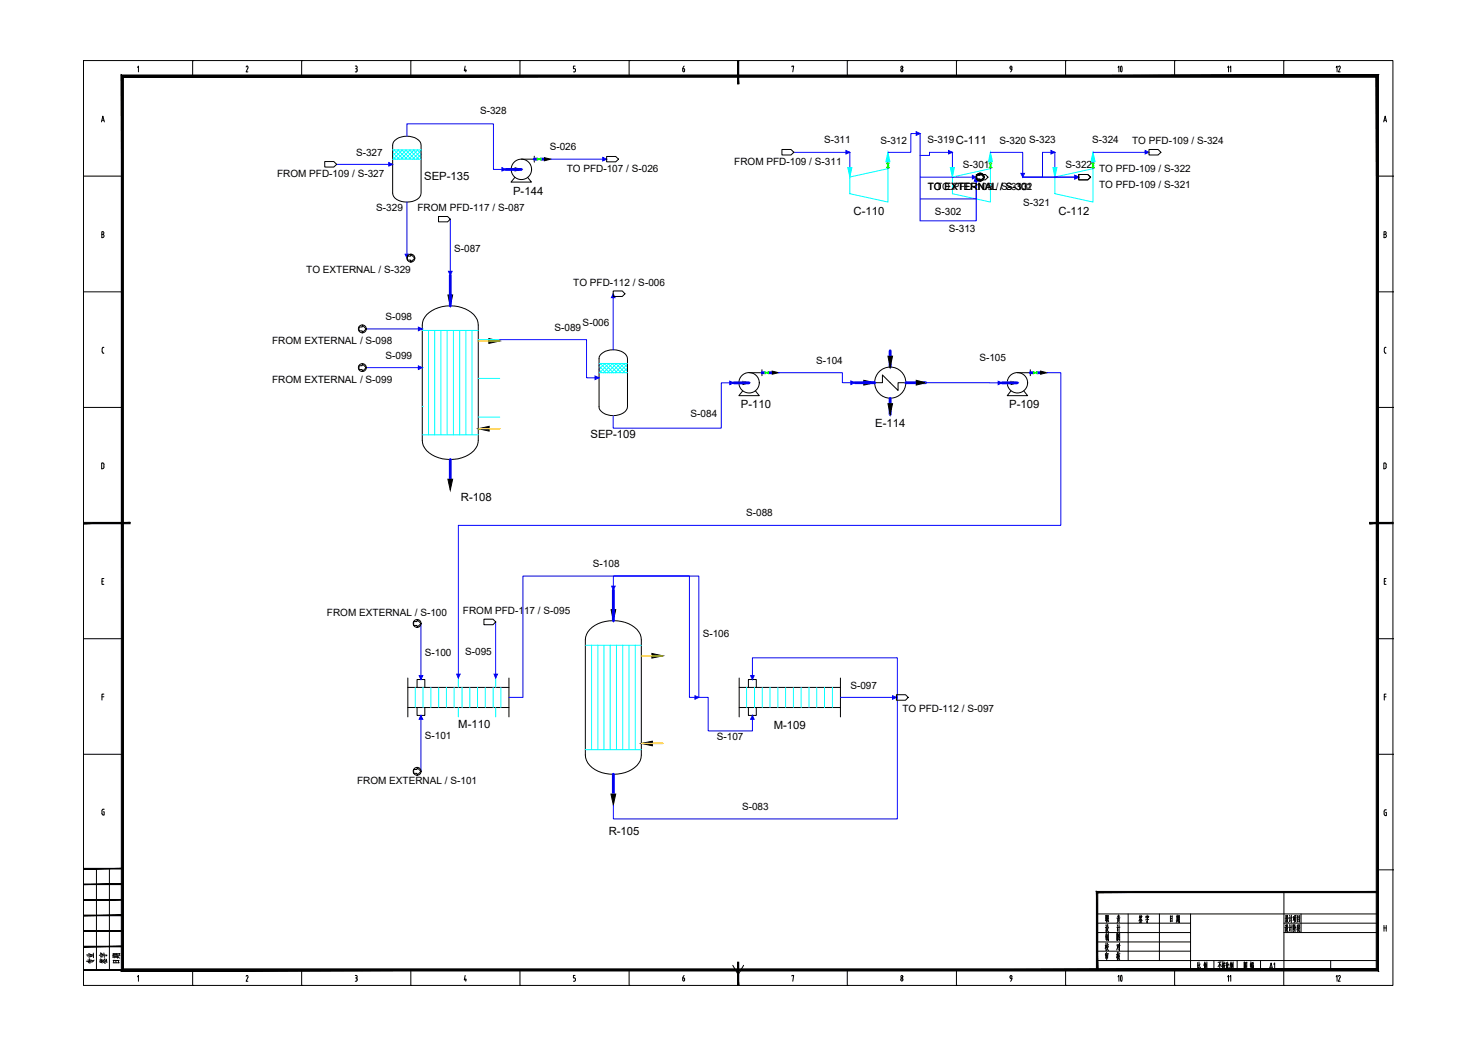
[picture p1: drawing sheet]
<svg xmlns="http://www.w3.org/2000/svg" width="420mm" height="297mm" viewBox="0 0 420 297" stroke-linecap="round" stroke-linejoin="round" font-family="sans-serif">
<g fill="none" stroke="#000" stroke-width=".28">
<path d="M23.7 17.2h372.3v262.9h-372.3zM39.1 19.2l.3-.4v1.6M54.8 17.2h.1M54.8 17.2v4.5M70 19l.4-.2 .1 .5M70.5 19.4l-.5 1h.5M85.8 17.2h.1M85.8 17.2v4.5M101 18.8l.5 .2v.3l-.2 .2 .2 .4M101.1 19.5h.1M101.5 19.9v.2M116.8 17.2h.1"/>
<path d="M116.8 17.2v4.5M132.2 18.8l-.2 1.3h.6M132.4 19.7v.7M147.8 17.2h.1M147.8 17.2v4.5M163.3 19.5l.3 .4M163.5 18.8h-.5v.7h.3M163.6 19.9v.2M178.8 17.2h.1M178.8 17.2v4.5M194.3 19.5h-.2v.6M194.4 19.5l.2 .4"/>
<path d="M194.5 18.8l-.4 .7M194.6 19.9v.2M209.8 17.2h.1M225.1 19v-.2h.5l-.2 1.6M240.9 17.2h.1M240.9 17.2v4.5M256.1 19.9l.3-.4 .3 .4M256.1 19.9v.2M256.7 19.9v.2M271.9 17.2h.1M271.9 17.2v4.5M287.1 19.1l.3-.3 .3 .3"/>
<path d="M287.1 19.2l.2 .4 .3 .1v-.5M287.6 19.6l-.3 .8M302.9 17.2h.1M302.9 17.2v4.5M333.9 17.2h.1M333.9 17.2v4.5M364.9 17.2h.1M364.9 17.2v4.5M28.9 34.7l.3-1.7 .5 1.7M29 34.2h.5M101.5 20.1l-.1 .3h-.4M163.6 20.1l-.1 .3h-.5"/>
<path d="M194.1 20.1l.3 .3 .2-.3M256.1 20.1l.3 .3 .3-.3M393.3 34.7l.5-1.7 .4 1.7M393.5 34.2h.5M23.7 50.1h11.1M391.5 50.1h4.5M396 50.1h.1M28.9 66.6h.3M29.2 65.9h-.3v1.6h.3M29.3 65.9l.2 .3-.2 .4 .3 .5-.3 .4M393.4 65.9l.6 .1v.4l-.2 .2 .3 .5-.1 .3-.6 .1zM393.4 66.6h.4"/>
<path d="M23.7 83h11.1M29 99.1v.9M29.1 100l.2 .4M29.5 98.7l-.3 .1-.1 .3M391.5 83h4.5M393.5 99.1v.9M393.6 100l.2 .4M393.8 98.7h.2M393.8 98.7l-.2 .4M396 83h.1M23.7 115.8h11.1M29.3 100.4h.2"/>
<path d="M391.5 115.8h4.5M393.8 100.4h.2M396 115.8h.1M29.2 133.2l.3-.2v-1.2l-.6-.2v1.7h.3M394 132.1v.6M394.1 132.7l-.4 .5M394.1 132.1l-.2-.4-.5-.1v1.7h.3M396 148.7h.1M29 165.2h.4M29.5 164.5h-.5v1.6h.5M393.5 165.2h.4M394 164.5h-.5v1.6h.5"/>
<path d="M23.7 181.6h11.1M29 198.1h.5M29.5 197.3h-.5v1.7M391.5 181.6h4.5M393.5 198.1h.5M394 197.3h-.5v1.7M396 181.6h.1M23.7 214.4h11.1M391.5 214.4h4.5M396 214.4h.1M29.4 230.7h.2v1h-.3M29.6 230l-.6 .2v1.2l.3 .2"/>
<path d="M393.5 230.7v.7M393.9 230.9h.2v.9l-.5-.1-.1-.3M394.1 230.2l-.5 .1-.1 .3M27.4 246.9v28.8M31.1 246.9v28.8M311.9 259.8h79.6M320.7 259.8v13.2M329.6 259.8v13.2M338.4 259.8v15.9M365 253.6v22.1M369.9 259.8v5.3M391.5 247.3h4.5"/>
<path d="M396 247.3h.1M39.1 277.7l.3-.4v1.6M54.8 275.7v4.4M70 277.5l.2-.2 .3 .2-.5 1.4h.5M85.8 275.7v4.4M101 277.3l.5 .1v.4l-.2 .2M101 278.9h.2M101.1 278h.1M101.3 278l.2 .3M101.5 278.4v.1M101.5 278.5l-.2 .4M116.8 275.7v4.4"/>
<path d="M132.2 277.3l-.2 1.2h.6M132.4 278.2v.7M147.8 275.7v4.4M163 278.9h.3M163.5 277.3h-.5v.7h.5l.1 .3M163.6 278.4v.1M163.6 278.5l-.3 .4M178.8 275.7v4.4M194.5 277.3l-.4 .7M194.6 278.4v.1M194.6 278.3l-.1-.3h-.4l.1 .8h.3l.1-.3M208.3 274.4l1.5 2.6 1.6-2.6"/>
<path d="M225.1 277.4v-.1h.5l-.2 1.6M240.9 275.7v4.4M256.2 278a.36 .36 0 0 1 .5 .4 .36 .36 0 0 1-.6 .3zM271.9 275.7v4.4M287.1 277.6l.3-.3 .3 .3M287.1 277.7l.3 .5M287.4 278.2h.2M287.6 277.7v.8l-.3 .4M302.9 275.7v4.4M311.9 273h79.6M311.9 262.4h26.5M311.9 265.1h26.5"/>
<path d="M311.9 267.7h26.5M311.9 270.4h26.5M324 261.6l.1 .4M324.1 260.1l-.2 .9M324.1 260.5v.4M324.2 261.6l.1 .3M324.2 260.8l.5 .8M324.3 260.5h-.3M324.4 261.3l-.4 .1M324.5 260.2l-.7 1.6M324.5 260.5v.4M324.5 261.6l-.2 .5"/>
<path d="M324.6 262.1l-.7 .1M324.7 260.5h-.3M325.8 260.4l-.1 .5M326.1 260.1l.1 .3M326.1 261.1v1.2l-.2-.3M326.3 260.8l-.4 .1M326.3 260.7l-.1 .5M326.5 260.4v.4M326.5 260.5h-.7M326.5 261.4l-.8 .1M332.7 260.3v1.7M333.1 261.1h-.4"/>
<path d="M333.2 260.4l-.5 .1M333.2 261.8l-.5 .1M333.2 260.3v1.7M333.9 275.7v4.4M334.6 260.1v1.4M334.6 261.6l-.2 .6M334.7 261.6l.1 .4M334.8 260.8l-.2 .1M334.8 261.1l-.2 .1M334.8 260.1v1.3M334.9 260.5l-.5 .1M334.9 261.4l-.5 .2"/>
<path d="M335.1 260.3v1.1M335.2 261.3l-.3 .9M335.2 260.8h-.1M335.3 260.3v1.9l-.2-.1M335.3 260.3l-.2 .1M340.5 273.6v1.7M340.8 275l-.4 .4M340.8 274.3l-.3 .1M340.9 273.5v1.7l.1 .2h.2v-.5M341.2 274l-.3 .6M342.4 273.8v1.7M342.5 273.4l-.3 1"/>
<path d="M342.6 274.2l.2-.1-.3 1.2M342.6 274.5l.1 .3M342.7 273.8l-.2 .9M342.8 273.7l-.3 .1M342.9 274v.9M343.1 273.4v2.1l-.2-.3M345.1 273v2.7M346.7 273.9v1.5M346.8 273.5l-.6 1.3M346.9 274.1l.3 .6M347.2 273.4l-.9 .1M347.6 273.3v2.2l-.2-.3"/>
<path d="M347.7 274.3l-.3 .4M347.7 274l-.3 .1M347.8 273.7v.5M347.9 273.4l.2 .3M348 274l-.2 .9 .4 .5M348.1 274.5l-.4 1M348.2 273.8l-.4 .1M348.3 273.7l-.1 .4M348.3 274.4l-.6 .2M348.6 273.6v1.6M348.9 274.3l-.3 .1M348.9 275l-.3 .4"/>
<path d="M349 273.5v1.7l.2 .2h.2v-.5M349.3 274l-.3 .6M349.9 273.8v1.7M350 273.4l-.3 1M350 274.4l.1 .3M350 274.2l.3-.1-.3 1.2M350.1 273.8l-.2 .9M350.3 273.7l-.3 .1M350.4 273.9v1M350.5 273.4v2.1l-.1-.3M351.7 273v2.7M353.7 275.4v-1.9v2"/>
<path d="M353.7 275.3l.7 .1M354 274.2l.4 .4M354 274.9l.1 .3M354 274.6l.1 .3M354.1 273.8l-.3 .5M354.2 274h-.2M354.3 273.9l-.5 .9M354.4 273.5v1.9M354.4 273.6l-.7 .1M355.5 273.9v.9M355.6 273.4v2.1M355.8 273.9l-.1 .9v-.2"/>
<path d="M355.8 274l-.3 .1M355.8 274.5v1M355.9 273.8v.6M356.1 274.6v.8M356.3 275h-.4M356.3 273.9h-.4M356.3 273.8l-.1 .5M356.3 274.3h-.4M356.3 274.5l-.5 .1M356.3 275.4h-.5M356.3 273.5l-.5 .1M356.3 274.4v1"/>
<path d="M364.9 275.7v4.4M365 262.4h26.5M365 265.1h26.5M365.4 262.9l.1 .4M365.4 260.3l.2 .3M365.5 263.5v1M365.5 263.6h-.3M365.5 260.9l-.2 .1M365.5 260.8v1.1M365.7 264.2l-.3 .5M365.7 264l.5 .9M365.7 261.6l-.3 .5"/>
<path d="M365.7 263.3l-.1 .5M365.7 262.8v.5M365.8 260.2l-.1 1M365.8 261.4l.5 .8M366 262.8v.7l.2 .1M366 262.9l-.3 .1M366 260.2l.1 .7h.2M366 260.3h-.2M366 263.8h-.3M366 263.7l-.5 1.2M366.1 261.1l-.4 .1M366.1 261.1l-.5 1.1"/>
<path d="M366.5 260.9l.2-.1-.1 1.1M366.6 262.8l.1 .4M366.6 260.2l.1 .3M366.6 263.5l-.2 .1M366.6 263.5v1.1M366.7 264.2l-.1 .5M366.8 261.5l-.2 .5M367 262.8v2.1M367.1 260.1v2.1M367.3 263.5l-.5 .1M367.4 260.8l-.6 .2M367.6 263l.2-.1-.1 1.3v-.2"/>
<path d="M367.6 262.8v2M367.7 260.6v.9M367.9 260.5l-.3 .1M368 263.6l-.3 1.3M368 260.6v1.1M368 261.3l-.4 .3M368 263l.5 .8M368.1 262.7l-.3 1.1M368.2 263.6v1.3M368.2 260.9l-.3 1.4M368.2 260.3v.4M368.2 261.7l.3 .5"/>
<path d="M368.4 260.7h-.4M368.4 260.6v1.1M368.5 260.2l-.5 .1M368.8 263v1.8M368.9 260.2v1.9M369 263.7l-.2 .1M369 263.3l-.2 .1M369 264l-.3 .2M369 262.8l-.2 .3M369.1 264l.5 .8M369.2 262.8l-.1 1M369.2 263l.2-.1v.6"/>
<path d="M369.4 263.5l.1 .1M369.4 261.3l-.5 .1M369.4 260.8l-.5 .1M369.4 263.8l-.4 1.1M369.4 261.8l-.5 .1M369.4 263.8l-.3 .1M369.5 260.3l-.6 .2M369.5 260.3l-.1 1.8M378.3 273v2.7M393.4 263v1.7M393.4 263.8h.7M394.1 263v1.7"/>
<path d="M54.8 280.1h.1M85.8 280.1h.1M116.8 280.1h.1M147.8 280.1h.1M178.8 280.1h.1M209.8 280.1h.1M240.9 280.1h.1M271.9 280.1h.1M302.9 280.1h.1M333.9 280.1h.1M364.9 280.1h.1"/>
<circle cx="256.3" cy="19.1" r=".32"/>
<circle cx="256.3" cy="277.6" r=".32"/>
</g>
<g fill="#000" stroke="#000" stroke-width=".28">
<path d="M209.7 17.2l.3 6.7v-6.7zM209.7 17.2l.3 6.7h-.3z"/>
<path d="M34.5 21.3l.6 254.1v-253.4zM34.5 21.3l.6 254.1-.6 .6zM35.1 275.4l-.6 .6 356.7-.6zM34.5 276l356.7-.6 .7 .6zM391.2 22v253.4l.7 .6zM391.2 22l.7-.7v254.7zM35.1 22h356.1l.7-.7zM34.5 21.3h357.4l-356.8 .7z"/>
<path d="M23.7 148.5v.4l13.3-.4zM23.7 148.9l13.3-.4v.4z"/>
<path d="M389.3 148.9h6.7v-.4zM389.3 148.5h6.7l-6.7 .4z"/>
<path d="M23.7 255.9h11.1v-.2zM23.7 255.7h11.1l-11.1 .2z"/>
<path d="M23.7 251.4h11.1v-.1zM23.7 251.3h11.1l-11.1 .1z"/>
<path d="M23.7 247h11.1v-.2zM23.7 246.8h11.1l-11.1 .2z"/>
<path d="M312.1 253.7h79.4v-.3zM311.7 253.4h79.8l-79.4 .3zM311.7 253.4l.4 22.3v-22zM311.7 253.4l.4 22.3h-.4z"/>
<path d="M23.7 275.8h11.1v-.2zM23.7 275.6h11.1l-11.1 .2z"/>
<path d="M23.7 269.1h11.1v-.1zM23.7 269h11.1l-11.1 .1z"/>
<path d="M23.7 264.7h11.1v-.2zM23.7 264.5h11.1l-11.1 .2z"/>
<path d="M23.7 260.3h11.1v-.2zM23.7 260.1h11.1l-11.1 .2z"/>
<path d="M209.7 273.5v6.6h.3zM209.7 273.5h.3v6.6z"/>
</g>
<g fill="none" stroke="#000" stroke-width=".28">
<path d="M112.3 39.9a5.4 5.4 0 0 1 7.1 .4l.3 1v13.6a3.5 3.5 0 0 1-4 2.5 3.5 3.5 0 0 1-4.1-2.5v-13.6l.3-1zM146.4 50.4l-1.1 1.4h5.8l-1.1-1.4M148.2 45.2h3.7M151.9 44.4v1.7M121.3 89.4a10.2 10.2 0 0 1 13.4 0 4.1 4.1 0 0 1 1.3 3v32.8a5.7 5.7 0 0 1-4.7 4.9 9.7 9.7 0 0 1-10.5-2.7l-.5-.7-.3-1.5v-32.8a4.1 4.1 0 0 1 1.3-3zM171 100.6a5.3 5.3 0 0 1 7 .4l.4 1v13.6a3.6 3.6 0 0 1-4.1 2.5 3.6 3.6 0 0 1-4-2.5v-13.6v-.5zM211.1 111.1l-1.1 1.4h5.8l-1.1-1.4M212.9 105.9h3.7M216.6 105.1v1.7M248.7 108.8h2.2v-2.2l4.4 4.4v-2.2h2.2M287.4 111.1l-1.1 1.4h5.8l-1.1-1.4M289.2 105.9h3.7"/>
<path d="M292.9 105.1v1.7M167.7 178.9a10.3 10.3 0 0 1 13.4 0 4.1 4.1 0 0 1 1.2 3v32.7a5.7 5.7 0 0 1-4.6 5 9.9 9.9 0 0 1-10.6-2.7l-.6-1.5-.1-.8v-32.7a4.4 4.4 0 0 1 1.3-3zM115.9 195.4h28.8M115.9 192.7v11.1M118.6 195.4v-2.2h2.2v2.2M144.7 192.7v11.1M210.1 192.7v11.1M210.1 195.4h28.8M212.8 195.4v-2.2h2.2v2.2M238.9 192.7v11.1M115.9 201.1h28.8M118.6 201.1v2.3h2.2v-2.3"/>
<path d="M210.1 201.1h28.8M212.8 201.1v2.3h2.2v-2.3"/>
<circle cx="148.2" cy="48.1" r="2.9"/>
<circle cx="212.9" cy="108.8" r="2.9"/>
<circle cx="253.1" cy="108.8" r="4.4"/>
<circle cx="289.2" cy="108.8" r="2.9"/>
</g>
<g fill="none" stroke="#00f" stroke-width=".8">
<path d="M143.8 48.2h4.4M151.9 45.2h.8M153.8 45.2h1M128 78.3v8.6M253.1 99.7v4.6M208.6 108.8h4.3M216.6 105.9h.9M218.5 105.9h1M243 108.8h5.7M253.1 113.2v4.6M257.5 108.8h5.6M284.8 108.8h4.4"/>
<path d="M292.9 105.9h.9M294.8 105.9h1M128 130.6v5.6M174.4 167.7v8.7M174.4 220.1v5.6"/>
</g>
<path d="M152.7 44.9v.6l1.1-.6v.6zM153.2 45.2h.1M217.5 105.6v.6l1-.6v.6zM218 105.9h.1M293.8 105.6v.6l1-.6v.6zM294.3 105.9h.1" fill="none" stroke="#0f0" stroke-width=".28"/>
<g fill="#000" stroke="#000" stroke-width=".28">
<path d="M146.4 47.7l1.8 .5-1.8 .4zM154.8 44.8l1.7 .4-1.7 .5zM127.3 83.8h1.4l-.7 3.1zM139 96.3l3.1 .6-3.1 .7zM211.2 108.4l1.7 .4-1.7 .5zM219.5 105.5l1.8 .4-1.8 .5zM245.6 108.1l3.1 .7-3.1 .7zM252.4 101.2h1.3l-.6 3.1zM252.4 114.8h1.3l-.6 3zM260.5 108.1l2.6 .7-2.6 .7zM287.4 108.4l1.8 .4-1.8 .5zM295.8 105.5l1.8 .4-1.8 .5z"/>
<path d="M127.3 136.2h1.4l-.7 3.1zM136 121.9l3.1-.7v1.3zM173.7 173.3h1.3l-.6 3.1zM185.3 185.7l3.1 .7-3.1 .7zM182.3 211.3l3.1-.6v1.3zM173.7 225.7h1.3l-.6 3.1z"/>
</g>
<g fill="none" stroke="#0ff" stroke-width=".28">
<path d="M111.6 44.4l.8 .8M111.6 43.3l1.9 1.9M111.6 42.6h8.1M111.6 45.2h8.1M112 42.6l2.6 2.6M112.2 42.6l-.6 .6M113.1 42.6l2.6 2.6M113.3 42.6l-1.7 1.7M114.2 42.6l2.6 2.6M114.4 42.6l-2.6 2.6M115.3 42.6l2.6 2.6M115.5 42.6l-2.6 2.6"/>
<path d="M116.4 42.6l2.6 2.6M116.6 42.6l-2.6 2.6M117.5 42.6l2.2 2.3M117.7 42.6l-2.6 2.6M118.6 42.6l1.1 1.2M118.8 42.6l-2.6 2.6M119.7 42.8l-2.4 2.4M119.7 43.9l-1.3 1.3M119.7 45l-.2 .2M119.7 42.6v.1M120 93.9h16M121.8 93.9v29.7"/>
<path d="M123.6 93.9v29.7M125.3 93.9v29.7M127.1 93.9v29.7M128.9 93.9v29.7M130.7 93.9v29.7M132.4 93.9v29.7M134.2 93.9v29.7M170.3 105.1l.8 .8M170.3 104l1.9 1.9M170.3 103.3h8M170.3 105.9h8.1M170.7 103.3l2.6 2.6"/>
<path d="M170.9 103.3l-.6 .6M171.8 103.3l2.6 2.6M172 103.3l-1.7 1.7M172.9 103.3l2.6 2.6M173.1 103.3l-2.6 2.6M174 103.3l2.6 2.6M174.1 103.3l-2.5 2.6M175.1 103.3l2.6 2.6M175.2 103.3l-2.5 2.6M176.1 103.3l2.3 2.2M176.3 103.3l-2.5 2.6M177.2 103.3l1.2 1.1"/>
<path d="M177.4 103.3l-2.5 2.6M178.4 103.5l-2.5 2.4M178.4 104.6l-1.4 1.3M178.4 105.7l-.3 .2M120 123.6h16M118.1 195.4v5.7M120.3 195.4v5.7M122.5 195.4v5.7M124.7 195.4v5.7M126.9 195.4v5.7M129.1 195.4v5.7M131.3 195.4v5.7"/>
<path d="M133.5 195.4v5.7M135.7 195.4v5.7M138 195.4v5.7M140.2 195.4v5.7M142.4 195.4v5.7M166.4 183.4h15.9M168.2 183.4v29.7M170 183.4v29.7M171.7 183.4v29.7M173.5 183.4v29.7M175.2 183.4v29.7M177 183.4v29.7"/>
<path d="M178.8 183.4v29.7M180.6 183.4v29.7M212.2 195.4v5.7M214.5 195.4v5.7M216.7 195.4v5.7M218.9 195.4v5.7M221.1 195.4v5.7M223.3 195.4v5.7M225.5 195.4v5.7M227.7 195.4v5.7M230 195.4v5.7M232.2 195.4v5.7"/>
<path d="M234.4 195.4v5.7M236.6 195.4v5.7M166.4 213.1h15.9"/>
</g>
<path d="M136 96.9h6.1M136 121.9h6.1h-3M182.3 186.4h6.1M182.3 211.3h6.1h-3" fill="none" stroke="#ffbf00" stroke-width=".38"/>
<!-- layer: EQUIPMENT -->
<g fill="none" stroke="#0ff" stroke-width=".28">
<path d="M241.6 50.3l10.8-2.4v9.5l-10.8-2.3zM252.4 47h.1M270.7 50.3l10.8-2.4v9.5l-10.8-2.3zM281.5 47h.1M299.9 50.3l10.8-2.4v9.5l-10.8-2.3zM310.7 47h.1M120 93.5h.1M136 96.5h6.1M120 104.5h.1M120 115.5h.1M136 107.6h6.1M136 118.6h6.1"/>
<path d="M130.3 192.7v2.7M140.9 192.7v2.7M130.3 201.1v2.7M140.9 201.1v2.7"/>
</g>
<path d="M241.6 43.3v7M252.4 46v.3M252.4 47.7v.2M270.7 43.3v7M281.5 46v.3M281.5 47.7v.2M299.9 43.3v7M310.7 46v.3M310.7 47.7v.2" fill="none" stroke="#00f" stroke-width=".28"/>
<g fill="#0ff" stroke="#0ff" stroke-width=".28">
<path d="M299.3 47.6h1.2l-.6 2.7z"/>
<path d="M310.7 43.3l.6 2.7h-1.2z"/>
<path d="M241 47.6h1.2l-.6 2.7z"/>
<path d="M252.4 43.3l.6 2.7h-1.2z"/>
<path d="M270.2 47.6h1.1l-.6 2.7z"/>
<path d="M281.5 43.3l.6 2.7h-1.1z"/>
</g>
<path d="M252 46.3l.8 1.4h-.8l.8-1.4zM281.2 46.3l.8 1.4h-.8l.8-1.4zM310.3 46.3l.8 1.4h-.8l.8-1.4z" fill="none" stroke="#0f0" stroke-width=".28"/>
<!-- layer: STREAM -->
<g fill="none" stroke="#00f" stroke-width=".28">
<path d="M115.7 38.7v-3.5h24.6v13h3.5M95.7 46.7h15.9M115.7 57.4v16M156.5 45.2h16M225.7 43.3h15.9M252.4 43.3h6.5v-5.3h2.7v24.8h15.9v-12.4M261.6 50.4h15.9M270.7 43.3h-6.5v.9h-2.6M277.5 50.4v6.1h-15.9M281.5 43.3h9.2v7.1M290.7 50.4h15.9M299.9 43.3h-3.5v7.1h-5.7"/>
<path d="M310.7 43.3h15.9M128 62.3v16M104.1 93.5h15.9M142.1 96.5h24.6v10.9h3.6M174.3 83.5v15.9M104.1 104.5h15.9M208.6 108.8h-3.6v12.9h-30.7v-3.6M221.3 105.9h18.2v2.9h3.5M263.1 108.8h21.7M297.6 105.9h4v43.4h-171.3v43.4M119.7 177.2v16M140.9 176.8v15.9"/>
<path d="M174.4 167.7v-4h24.3v34.5M144.7 198.2h4v-34.5h47.3v34.5h2.7M198.7 198.2h2.6v9.6h12.6v-4.4M213.9 193.2v-6.2h41.2v45.8h-80.7v-4M238.9 198.2h15.9M119.7 203.4v15.9"/>
</g>
<!-- layer: STREAM_ARROW -->
<g fill="#00f" stroke="#00f" stroke-width=".28">
<path d="M174.3 83.5l.5 1.1h-1z"/>
<path d="M171.4 44.7l1.1 .5-1.1 .5z"/>
<path d="M213.4 192.1h1l-.5 1.1z"/>
<path d="M207.5 108.4l1.1 .4-1.1 .5z"/>
<path d="M127.5 77.1h1l-.5 1.2z"/>
<path d="M129.8 191.6h1l-.5 1.1z"/>
<path d="M169.1 106.9l1.2 .5-1.2 .5z"/>
<path d="M140.4 191.6h1l-.5 1.1z"/>
<path d="M253.7 197.8l1.1 .4-1.1 .5z"/>
<path d="M118.9 93l1.1 .5-1.1 .5z"/>
<path d="M118.9 104l1.1 .5-1.1 .5z"/>
<path d="M119.2 192.1h1l-.5 1.1z"/>
<path d="M119.7 203.4l.5 1.1h-1z"/>
<path d="M241.9 108.3l1.1 .5-1.1 .5z"/>
<path d="M283.7 108.4l1.1 .4-1.1 .5z"/>
<path d="M173.9 166.6h1l-.5 1.1z"/>
<path d="M213.9 203.4l.5 1.1h-1z"/>
<path d="M197.6 197.8l1.1 .4-1.1 .5z"/>
<path d="M276.4 49.9l1.1 .5-1.1 .5z"/>
<path d="M277.5 50.4l.5 1.1h-1z"/>
<path d="M240.5 42.8l1.1 .5-1.1 .5z"/>
<path d="M260.5 37.5l1.1 .5-1.1 .5z"/>
<path d="M269.6 42.8l1.1 .5-1.1 .5z"/>
<path d="M290.2 49.3h1l-.5 1.1z"/>
<path d="M305.5 49.9l1.1 .5-1.1 .5z"/>
<path d="M298.8 42.8l1.1 .5-1.1 .5z"/>
<path d="M325.5 42.8l1.1 .5-1.1 .5z"/>
<path d="M110.5 46.2l1.1 .5-1.1 .5z"/>
<path d="M142.7 47.7l1.1 .5-1.1 .4z"/>
<path d="M115.2 72.2h.9l-.4 1.2z"/>
</g>
<!-- layer: CONNECTOR -->
<g fill="none" stroke="#000" stroke-width=".28">
<path d="M92.3 45.9h2.6l.8 .8-.8 .8h-2.6zM172.5 44.5h2.5l.8 .7-.8 .8h-2.5zM222.3 42.5h2.6l.8 .8-.8 .8h-2.6zM277.5 49.6h2.6l.8 .8-.8 .7h-2.6zM277.7 49.8h.9v-.5l1.1 1.1-1.1 1.1v-.6h-.9zM306.6 49.6h2.6l.8 .8-.8 .7h-2.6zM326.6 42.5h2.6l.8 .8-.8 .8h-2.6zM115.8 72.8h1v-.6l1.1 1.2-1.1 1.1v-.6h-1zM124.7 61.5h2.5l.8 .8-.8 .8h-2.5zM102.1 92.9h.9v-.5l1.1 1.1-1.1 1.1v-.5h-.9zM174.3 82.7h2.6l.8 .8-.8 .8h-2.6zM102.1 104h.9v-.6l1.1 1.1-1.1 1.1v-.5h-.9z"/>
<path d="M117.6 176.7h1v-.6l1.1 1.1-1.1 1.1v-.5h-1zM137.6 176h2.6l.7 .8-.7 .8h-2.6zM254.8 197.5h2.6l.8 .7-.8 .8h-2.6zM117.6 218.7h1v-.5l1.1 1.1-1.1 1.1v-.6h-1z"/>
<circle cx="278.6" cy="50.3" r="1.12"/>
<circle cx="116.8" cy="73.4" r="1.12"/>
<circle cx="103" cy="93.5" r="1.12"/>
<circle cx="103" cy="104.5" r="1.12"/>
<circle cx="118.6" cy="177.2" r="1.12"/>
<circle cx="118.6" cy="219.3" r="1.12"/>
</g>
<text font-size="6.6" x="315.7" y="280.8">10</text>
<text font-size="6.2" x="315.7" y="22.2">10</text>
<g font-size="5.3">
<text x="312.9" y="263.5">职 责</text>
<text x="27.5" y="275.2" transform="rotate(-90 27.5 275.2)">专业</text>
<text x="31.4" y="275.2" transform="rotate(-90 31.4 275.2)">签字</text>
<text x="34.9" y="274.8" transform="rotate(-90 34.9 274.8)">日期</text>
<text x="312.9" y="271.3">校 对</text>
</g>
<g font-size="4.4">
<text x="378.5" y="21.5">12</text>
<text x="363.4" y="276.6" transform="rotate(-90 363.4 276.6)">A1</text>
<text x="382.1" y="280.1" transform="rotate(-90 382.1 280.1)">12</text>
</g>
<g font-size="3.5">
<text x="350.7" y="21.5" transform="rotate(-90 350.7 21.5)">11</text>
<text x="350.7" y="280.1" transform="rotate(-90 350.7 280.1)">11</text>
</g>
<g font-size="3.2">
<text x="120.6" y="51.3">SEP-135</text>
<text x="145.9" y="55.3">P-144</text>
<text x="242.6" y="61">C-110</text>
<text x="300.9" y="61">C-112</text>
<text x="210.6" y="116">P-110</text>
<text x="286.9" y="116">P-109</text>
<text x="167.9" y="124.4">SEP-109</text>
<text x="248.8" y="121.4">E-114</text>
<text x="131" y="142.5">R-108</text>
<text x="130.3" y="207">M-110</text>
<text x="219.9" y="207.3">M-109</text>
<text x="173" y="237.3">R-105</text>
</g>
<g font-size="2.8">
<text x="136.5" y="32.5">S-328</text>
<text x="234.3" y="40.6">S-311</text>
<text x="250.3" y="40.8">S-312</text>
<text x="263.7" y="40.6">S-319C-111</text>
<text x="284.1" y="40.8">S-320 S-323</text>
<text x="310.5" y="40.6">S-324</text>
<text x="321.8" y="41">TO PFD-109 / S-324</text>
<text x="101.2" y="44.3">S-327</text>
<text x="156.3" y="42.6">S-026</text>
<text x="208.7" y="46.8">FROM PFD-109 / S-311</text>
<text x="273.7" y="47.7">S-301</text>
<text x="302.9" y="47.7">S-322</text>
<text x="78.8" y="50.2">FROM PFD-109 / S-327</text>
<text x="161.1" y="48.8">TO PFD-107 / S-026</text>
<text x="263.8" y="53.9">TO EXTERNAL / S-301</text>
<text x="263.8" y="53.9">TO EXTERNAL / S-302</text>
<text x="266.1" y="53.9">TO PFD-109 / S-313</text>
<text x="312.4" y="53.3">TO PFD-109 / S-321</text>
<text x="312.4" y="48.9">TO PFD-109 / S-322</text>
<text x="290.9" y="58.6">S-321</text>
<text x="107" y="60.1">S-329</text>
<text x="118.7" y="60.1">FROM PFD-117 / S-087</text>
<text x="265.8" y="61">S-302</text>
<text x="269.7" y="65.9">S-313</text>
<text x="129.1" y="71.6">S-087</text>
<text x="87.1" y="77.6">TO EXTERNAL / S-329</text>
<text x="163" y="81.3">TO PFD-112 / S-006</text>
<text x="109.6" y="91.1">S-098</text>
<text x="157.6" y="94.1">S-089</text>
<text x="165.6" y="92.8">S-006</text>
<text x="77.4" y="97.8">FROM EXTERNAL / S-098</text>
<text x="109.6" y="102.1">S-099</text>
<text x="232" y="103.5">S-104</text>
<text x="278.4" y="102.6">S-105</text>
<text x="77.4" y="108.7">FROM EXTERNAL / S-099</text>
<text x="196.3" y="118.5">S-084</text>
<text x="212.1" y="146.7">S-088</text>
<text x="168.6" y="161.1">S-108</text>
<text x="92.9" y="175">FROM EXTERNAL / S-100</text>
<text x="131.6" y="174.6">FROM PFD-117 / S-095</text>
<text x="199.8" y="181">S-106</text>
<text x="120.8" y="186.5">S-100</text>
<text x="132.2" y="186.1">S-095</text>
<text x="241.8" y="195.8">S-097</text>
<text x="256.5" y="202.5">TO PFD-112 / S-097</text>
<text x="120.8" y="210">S-101</text>
<text x="203.8" y="210.4">S-107</text>
<text x="101.5" y="222.8">FROM EXTERNAL / S-101</text>
<text x="210.9" y="230.1">S-083</text>
</g>
</svg>
